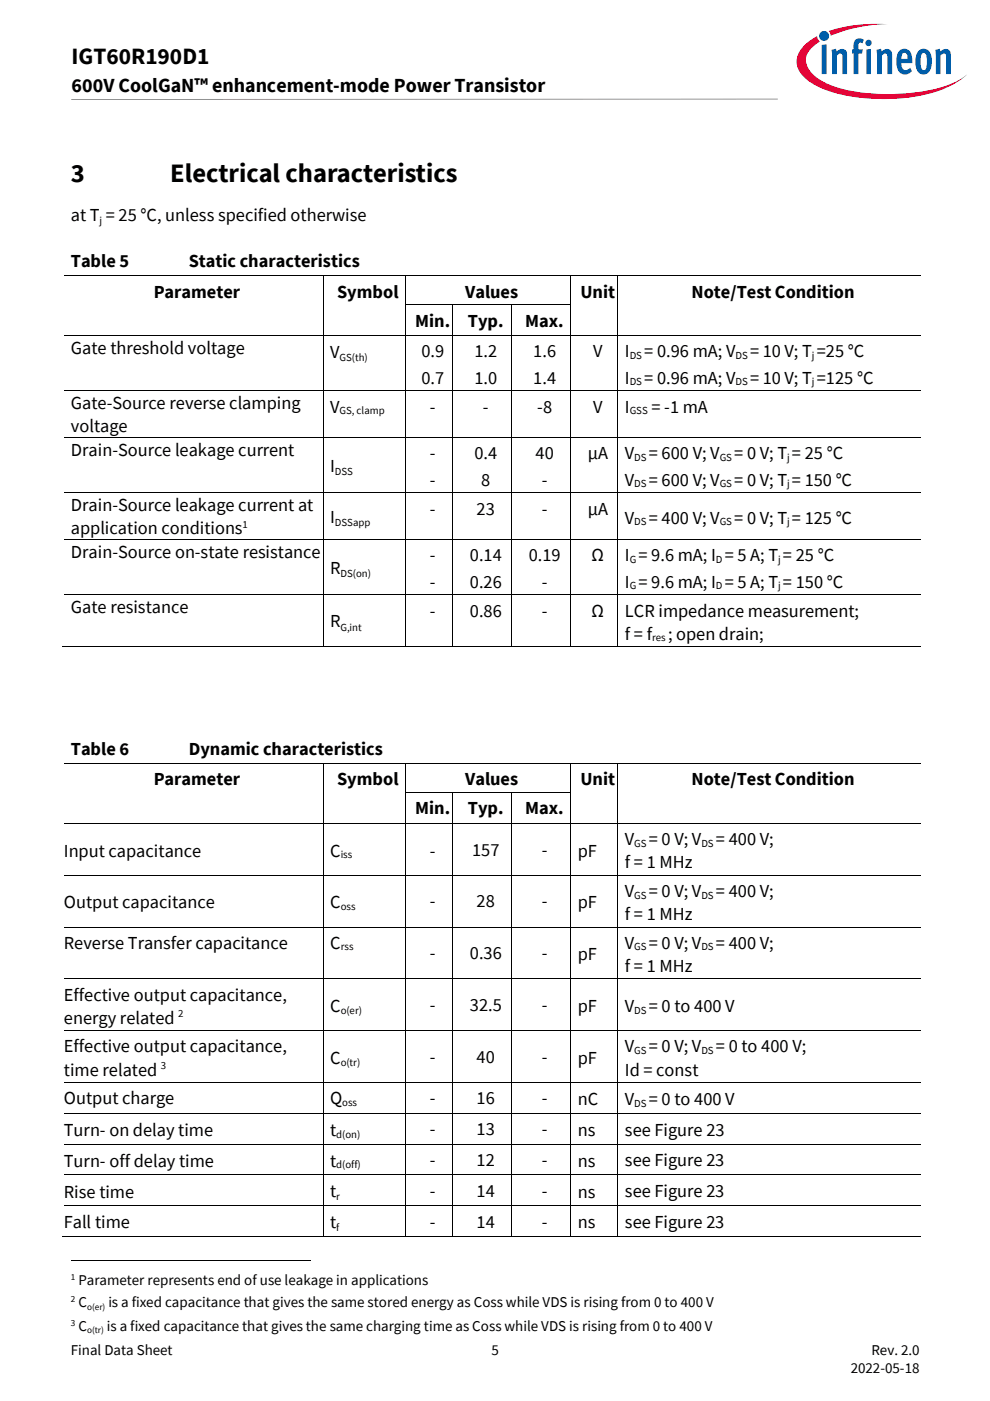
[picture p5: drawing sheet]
<svg xmlns="http://www.w3.org/2000/svg" width="210mm" height="297mm" viewBox="0 0 210 297" stroke-linecap="round" stroke-linejoin="round" font-family="sans-serif">
<path d="M175.8 6.6l.3 .4 .1 .6a31.5 31.5 0 0 1 12.1-2.5 33.4 33.4 0 0 0-12.5 1.5zM170.3 9.9a4.3 4.3 0 0 0 .2 6.5 20.3 20.3 0 0 0 11.3 4.3 36.8 36.8 0 0 0 19.1-2.2l2.5-1.3 1.7-1.4a18.6 18.6 0 0 1-9.4 3.6 44.9 44.9 0 0 1-18.4-1 10.2 10.2 0 0 1-5.8-3.8 3.5 3.5 0 0 1 1.1-4.9l1.3-.9-.4-.5-.2-.6a10.8 10.8 0 0 0-3 2.2z" fill-rule="evenodd" fill="#e30034"/>
<path d="M173.7 7.6a1.06 1.06 0 0 0 2.1 0 1.06 1.06 0 0 0-2.1 0zM174.3 9.5v6.2h1v-6.3zM176.4 10.6l.1 5.1h1v-3.9a.62 .62 0 0 1 .8-.5 .62 .62 0 0 1 .4 .9v3.5h1v-4a1.14 1.14 0 0 0-.7-1.3 1.14 1.14 0 0 0-1.3 .3l-.3 .3-.1-.7zM181.5 8.4l-.4 .9v1.2h-.4v.8h.4v4.4h1v-4.4h.7l.2-.8h-.9v-1.2l.4-.3 .4 .2 .3-.8-1-.3zM183.8 10.5v5.2h.9v-5.3zM183.5 9.1a.7 .7 0 0 0 1.4 0 .7 .7 0 0 0-1.4 0zM185.9 10.6l.1 5.1h1v-3.9a.76 .76 0 0 1 1.1-.3l.1 4.2h1v-4a1.2 1.2 0 0 0-.8-1.3 1.2 1.2 0 0 0-1.4 .6l-.1-.7zM190.8 10.7a4 4 0 0 0 .3 4.9 1.83 1.83 0 0 0 2.3-.5l-.4-.7a.98 .98 0 0 1-1.1 .4 .98 .98 0 0 1-.7-1v-.4h2.3a2.63 2.63 0 0 0-1.3-3 1.47 1.47 0 0 0-1.4 .3zM191.4 11.4a.66 .66 0 0 1 .9-.1 .66 .66 0 0 1 .2 .8v.4h-1.3zM195 10.6a4 4 0 0 0-.1 4.9 1.64 1.64 0 0 0 2.6-1.3l.1-.6a2.81 2.81 0 0 0-1.2-3.2h-1zM195.6 11.4l.3-.2a1.17 1.17 0 0 1 .7 1.4v.8a1.31 1.31 0 0 1-.6 1.5 1.51 1.51 0 0 1-.8-1.9l.1-.8zM198.4 10.6l.1 5.1h1v-3.9a.82 .82 0 0 1 1.1-.3l.1 4.2h1v-4a1.19 1.19 0 0 0-.8-1.3 1.19 1.19 0 0 0-1.5 .6l-.1-.7z" fill-rule="evenodd" fill="#005da9"/>
<g fill="none" stroke="#000" stroke-width=".21">
<path d="M15.1 21h149.9M13.5 58.5h54.9M68.5 58.6v5.9M68.6 58.5h17.4M86.1 58.6v5.9M86.1 58.5h34.9M121.1 58.6v5.9M121.2 58.5h9.8M131.1 58.6v5.9M131.1 58.5h64.3M13.5 71.2h54.9M68.5 64.7v6.4"/>
<path d="M68.5 71.3v11.5M68.6 71.2h17.4M86.1 64.7v6.4M86.1 71.3v11.5M86.1 64.6h9.9M86.1 71.2h9.9M96.1 64.7v6.4M96.1 71.3v11.5M96.1 64.6h12.4M96.1 71.2h12.4M108.5 64.7v6.4M108.5 71.3v11.5"/>
<path d="M108.6 64.6h12.4M108.6 71.2h12.4M121.1 64.7v6.4M121.1 71.3v11.5M121.2 71.2h9.8M131.1 64.7v6.4M131.1 71.3v11.5M131.1 71.2h64.3M13.5 82.8h54.9M13.5 92.8h54.9M68.5 82.9v9.8M68.5 92.8v11.6"/>
<path d="M68.6 82.8h17.4M68.6 92.8h17.4M86.1 82.9v9.8M86.1 92.8v11.6M86.1 82.8h9.9M86.1 92.8h9.9M96.1 82.9v9.8M96.1 92.8v11.6M96.1 82.8h12.4M96.1 92.8h12.4M108.5 82.9v9.8M108.5 92.8v11.6"/>
<path d="M108.6 82.8h12.4M108.6 92.8h12.4M121.1 82.9v9.8M121.1 92.8v11.6M121.2 82.8h9.8M121.2 92.8h9.8M131.1 82.9v9.8M131.1 92.8v11.6M131.1 82.8h64.3M131.1 92.8h64.3M13.5 104.5h54.9M13.5 114.4h54.9"/>
<path d="M68.5 104.6v9.7M68.5 114.5v11.5M68.6 104.5h17.4M68.6 114.4h17.4M86.1 104.6v9.7M86.1 114.5v11.5M86.1 104.5h9.9M86.1 114.4h9.9M96.1 104.6v9.7M96.1 114.5v11.5M96.1 104.5h12.4M96.1 114.4h12.4"/>
<path d="M108.5 104.6v9.7M108.5 114.5v11.5M108.6 104.5h12.4M108.6 114.4h12.4M121.1 104.6v9.7M121.1 114.5v11.5M121.2 104.5h9.8M121.2 114.4h9.8M131.1 104.6v9.7M131.1 114.5v11.5M131.1 104.5h64.3M131.1 114.4h64.3"/>
<path d="M13.3 137.1h55.1M13.5 126.1h54.9M68.5 126.2v10.8M68.6 126.1h17.4M68.6 137.1h17.4M86.1 126.2v10.8M86.1 126.1h9.9M86.1 137.1h9.9M96.1 126.2v10.8M96.1 126.1h12.4M96.1 137.1h12.4M108.5 126.2v10.8"/>
<path d="M108.6 126.1h12.4M108.6 137.1h12.4M121.1 126.2v10.8M121.2 126.1h9.8M121.2 137.1h9.8M131.1 126.2v10.8M131.1 126.1h64.3M131.1 137.1h64.3M13.5 161.9h54.9M13.5 174.5h54.9M68.5 162v5.9M68.5 168.1v6.4"/>
<path d="M68.5 174.6v10.9M68.6 161.9h17.4M68.6 174.5h17.4M86.1 162v5.9M86.1 168.1v6.4M86.1 174.6v10.9M86.1 161.9h34.9M86.1 168h9.9M86.1 174.5h9.9M96.1 168.1v6.4M96.1 174.6v10.9M96.1 168h12.4"/>
<path d="M96.1 174.5h12.4M108.5 168.1v6.4M108.5 174.6v10.9M108.6 168h12.4M108.6 174.5h12.4M121.1 162v5.9M121.1 168.1v6.4M121.1 174.6v10.9M121.2 161.9h9.8M121.2 174.5h9.8M131.1 162v5.9M131.1 168.1v6.4"/>
<path d="M131.1 174.6v10.9M131.1 161.9h64.3M131.1 174.5h64.3M13.5 185.5h54.9M13.5 196.6h54.9M68.5 185.6v10.9M68.5 196.6v10.8M68.6 185.5h17.4M68.6 196.6h17.4M86.1 185.6v10.9M86.1 196.6v10.8M86.1 185.5h9.9"/>
<path d="M86.1 196.6h9.9M96.1 185.6v10.9M96.1 196.6v10.8M96.1 185.5h12.4M96.1 196.6h12.4M108.5 185.6v10.9M108.5 196.6v10.8M108.6 185.5h12.4M108.6 196.6h12.4M121.1 185.6v10.9M121.1 196.6v10.8M121.2 185.5h9.8"/>
<path d="M121.2 196.6h9.8M131.1 185.6v10.9M131.1 196.6v10.8M131.1 185.5h64.3M131.1 196.6h64.3M13.5 207.5h54.9M13.5 218.5h54.9M68.5 207.6v10.8M68.5 218.6v10.8M68.6 207.5h17.4M68.6 218.5h17.4M86.1 207.6v10.8"/>
<path d="M86.1 218.6v10.8M86.1 207.5h9.9M86.1 218.5h9.9M96.1 207.6v10.8M96.1 218.6v10.8M96.1 207.5h12.4M96.1 218.5h12.4M108.5 207.6v10.8M108.5 218.6v10.8M108.6 207.5h12.4M108.6 218.5h12.4M121.1 207.6v10.8"/>
<path d="M121.1 218.6v10.8M121.2 207.5h9.8M121.2 218.5h9.8M131.1 207.6v10.8M131.1 218.6v10.8M131.1 207.5h64.3M131.1 218.5h64.3M13.5 229.5h54.9M13.5 236.1h54.9M68.5 229.6v6.4M68.5 236.1v6.4M68.6 229.5h17.4"/>
<path d="M68.6 236.1h17.4M86.1 229.6v6.4M86.1 236.1v6.4M86.1 229.5h9.9M86.1 236.1h9.9M96.1 229.6v6.4M96.1 236.1v6.4M96.1 229.5h12.4M96.1 236.1h12.4M108.5 229.6v6.4M108.5 236.1v6.4M108.6 229.5h12.4"/>
<path d="M108.6 236.1h12.4M121.1 229.6v6.4M121.1 236.1v6.4M121.2 229.5h9.8M121.2 236.1h9.8M131.1 229.6v6.4M131.1 236.1v6.4M131.1 229.5h64.3M131.1 236.1h64.3M13.5 242.6h54.9M13.5 249.1h54.9M13.5 255.6h54.9"/>
<path d="M68.5 242.7v6.3M68.5 249.2v6.3M68.5 255.7v6.4M68.6 242.6h17.4M68.6 249.1h17.4M68.6 255.6h17.4M86.1 242.7v6.3M86.1 249.2v6.3M86.1 255.7v6.4M86.1 242.6h9.9M86.1 249.1h9.9M86.1 255.6h9.9"/>
<path d="M96.1 242.7v6.3M96.1 249.2v6.3M96.1 255.7v6.4M96.1 242.6h12.4M96.1 249.1h12.4M96.1 255.6h12.4M108.5 242.7v6.3M108.5 249.2v6.3M108.5 255.7v6.4M108.6 242.6h12.4M108.6 249.1h12.4M108.6 255.6h12.4"/>
<path d="M121.1 242.7v6.3M121.1 249.2v6.3M121.1 255.7v6.4M121.2 242.6h9.8M121.2 249.1h9.8M121.2 255.6h9.8M131.1 242.7v6.3M131.1 249.2v6.3M131.1 255.7v6.4M131.1 242.6h64.3M131.1 249.1h64.3M131.1 255.6h64.3"/>
<path d="M13.3 262.2h55.1M15 267.2h50.8M68.6 262.2h17.4M86.1 262.2h9.9M96.1 262.2h12.4M108.6 262.2h12.4M121.2 262.2h9.8M131.1 262.2h64.3"/>
</g>
<g fill="#000">
<path d="M68.4 58.4h.2v.2h-.2zM86 58.4h.1v.2h-.1zM121 58.4h.2v.2h-.2zM131 58.4h.1v.2h-.1zM68.4 64.5h.2v.2h-.2zM68.4 71.1h.2v.2h-.2zM86 64.5h.1v.2h-.1zM86 71.1h.1v.2h-.1zM96 64.5h.1v.2h-.1zM96 71.1h.1v.2h-.1zM108.5 64.5h.1v.2h-.1zM108.5 71.1h.1v.2h-.1z"/>
<path d="M121 64.5h.2v.2h-.2zM121 71.1h.2v.2h-.2zM131 64.5h.1v.2h-.1zM131 71.1h.1v.2h-.1zM68.4 82.8h.2v.1h-.2zM68.4 92.7h.2v.1h-.2zM86 82.8h.1v.1h-.1zM86 92.7h.1v.1h-.1zM96 82.8h.1v.1h-.1zM96 92.7h.1v.1h-.1zM108.5 82.8h.1v.1h-.1zM108.5 92.7h.1v.1h-.1z"/>
<path d="M121 82.8h.2v.1h-.2zM121 92.7h.2v.1h-.2zM131 82.8h.1v.1h-.1zM131 92.7h.1v.1h-.1zM68.4 104.4h.2v.2h-.2zM68.4 114.3h.2v.2h-.2zM86 104.4h.1v.2h-.1zM86 114.3h.1v.2h-.1zM96 104.4h.1v.2h-.1zM96 114.3h.1v.2h-.1zM108.5 104.4h.1v.2h-.1zM108.5 114.3h.1v.2h-.1z"/>
<path d="M121 104.4h.2v.2h-.2zM121 114.3h.2v.2h-.2zM131 104.4h.1v.2h-.1zM131 114.3h.1v.2h-.1zM68.4 126h.2v.2h-.2zM68.4 137h.2v.2h-.2zM86 126h.1v.2h-.1zM86 137h.1v.2h-.1zM96 126h.1v.2h-.1zM96 137h.1v.2h-.1zM108.5 126h.1v.2h-.1zM108.5 137h.1v.2h-.1z"/>
<path d="M121 126h.2v.2h-.2zM121 137h.2v.2h-.2zM131 126h.1v.2h-.1zM131 137h.1v.2h-.1zM68.4 161.8h.2v.2h-.2zM68.4 167.9h.2v.2h-.2zM68.4 174.5h.2v.1h-.2zM86 161.8h.1v.2h-.1zM86 167.9h.1v.2h-.1zM86 174.5h.1v.1h-.1zM96 167.9h.1v.2h-.1zM96 174.5h.1v.1h-.1z"/>
<path d="M108.5 167.9h.1v.2h-.1zM108.5 174.5h.1v.1h-.1zM121 161.8h.2v.2h-.2zM121 167.9h.2v.2h-.2zM121 174.5h.2v.1h-.2zM131 161.8h.1v.2h-.1zM131 167.9h.1v.2h-.1zM131 174.5h.1v.1h-.1zM68.4 185.5h.2v.1h-.2zM68.4 196.5h.2v.1h-.2zM86 185.5h.1v.1h-.1zM86 196.5h.1v.1h-.1z"/>
<path d="M96 185.5h.1v.1h-.1zM96 196.5h.1v.1h-.1zM108.5 185.5h.1v.1h-.1zM108.5 196.5h.1v.1h-.1zM121 185.5h.2v.1h-.2zM121 196.5h.2v.1h-.2zM131 185.5h.1v.1h-.1zM131 196.5h.1v.1h-.1zM68.4 207.4h.2v.2h-.2zM68.4 218.4h.2v.2h-.2zM86 207.4h.1v.2h-.1zM86 218.4h.1v.2h-.1z"/>
<path d="M96 207.4h.1v.2h-.1zM96 218.4h.1v.2h-.1zM108.5 207.4h.1v.2h-.1zM108.5 218.4h.1v.2h-.1zM121 207.4h.2v.2h-.2zM121 218.4h.2v.2h-.2zM131 207.4h.1v.2h-.1zM131 218.4h.1v.2h-.1zM68.4 229.4h.2v.2h-.2zM68.4 236h.2v.1h-.2zM86 229.4h.1v.2h-.1zM86 236h.1v.1h-.1z"/>
<path d="M96 229.4h.1v.2h-.1zM96 236h.1v.1h-.1zM108.5 229.4h.1v.2h-.1zM108.5 236h.1v.1h-.1zM121 229.4h.2v.2h-.2zM121 236h.2v.1h-.2zM131 229.4h.1v.2h-.1zM131 236h.1v.1h-.1zM68.4 242.5h.2v.2h-.2zM68.4 249h.2v.2h-.2zM68.4 255.5h.2v.2h-.2zM86 242.5h.1v.2h-.1z"/>
<path d="M86 249h.1v.2h-.1zM86 255.5h.1v.2h-.1zM96 242.5h.1v.2h-.1zM96 249h.1v.2h-.1zM96 255.5h.1v.2h-.1zM108.5 242.5h.1v.2h-.1zM108.5 249h.1v.2h-.1zM108.5 255.5h.1v.2h-.1zM121 242.5h.2v.2h-.2zM121 249h.2v.2h-.2zM121 255.5h.2v.2h-.2zM131 242.5h.1v.2h-.1z"/>
<path d="M131 249h.1v.2h-.1zM131 255.5h.1v.2h-.1zM68.4 262.1h.2v.2h-.2zM86 262.1h.1v.2h-.1zM96 262.1h.1v.2h-.1zM108.5 262.1h.1v.2h-.1zM121 262.1h.2v.2h-.2zM131 262.1h.1v.2h-.1z"/>
</g>
<g font-size="5.6">
<text x="15" y="38.7">3</text>
<text x="36.1" y="38.7">Electrical characteristics</text>
</g>
<text font-size="4.9" x="15.2" y="13.6">IGT60R190D1</text>
<text font-size="4.2" x="15.2" y="19.5">600V CoolGaN™ enhancement-mode Power Transistor</text>
<g font-size="3.9">
<text x="15" y="46.8">at T = 25 °C, unless specified otherwise</text>
<text x="15" y="56.6">Table 5</text>
<text x="40" y="56.6">Static characteristics</text>
<text x="32.6" y="63.1">Parameter</text>
<text x="71.5" y="63.1">Symbol</text>
<text x="98.7" y="63.1">Values</text>
<text x="123.1" y="63.1">Unit</text>
<text x="146.7" y="63.1">Note/Test Condition</text>
<text x="88.1" y="69.3">Min.</text>
<text x="99.2" y="69.3">Typ.</text>
<text x="111.4" y="69.3">Max.</text>
<text x="15" y="75.1">Gate threshold voltage</text>
<text x="70" y="75.8">V</text>
<text x="89.4" y="75.8">0.9</text>
<text x="100.6" y="75.8">1.2</text>
<text x="113.1" y="75.8">1.6</text>
<text x="125.8" y="75.8">V</text>
<text x="132.5" y="75.8">I</text>
<text x="136.6" y="75.8">= 0.96 mA; V</text>
<text x="159.1" y="75.8">= 10 V; T =25 °C</text>
<text x="89.4" y="81.4">0.7</text>
<text x="100.6" y="81.4">1.0</text>
<text x="113.1" y="81.4">1.4</text>
<text x="132.5" y="81.4">I</text>
<text x="136.6" y="81.4">= 0.96 mA; V</text>
<text x="159.1" y="81.4">= 10 V; T =125 °C</text>
<text x="15" y="86.7">Gate-Source reverse clamping</text>
<text x="70" y="87.5">V</text>
<text x="91.2" y="87.5">-</text>
<text x="102.4" y="87.5">-</text>
<text x="114" y="87.5">-8</text>
<text x="125.8" y="87.5">V</text>
<text x="132.5" y="87.5">I</text>
<text x="138.2" y="87.5">= -1 mA</text>
<text x="15" y="91.6">voltage</text>
<text x="15" y="96.7">Drain-Source leakage current</text>
<text x="70" y="100">I</text>
<text x="91.2" y="97.4">-</text>
<text x="100.6" y="97.4">0.4</text>
<text x="113.6" y="97.4">40</text>
<text x="124.7" y="97.4">µA</text>
<text x="132.5" y="97.4">V</text>
<text x="137.6" y="97.4">= 600 V; V</text>
<text x="155.7" y="97.4">= 0 V; T = 25 °C</text>
<text x="91.2" y="103">-</text>
<text x="102.1" y="103">8</text>
<text x="114.9" y="103">-</text>
<text x="132.5" y="103">V</text>
<text x="137.6" y="103">= 600 V; V</text>
<text x="155.7" y="103">= 0 V; T = 150 °C</text>
<text x="15" y="108.4">Drain-Source leakage current at</text>
<text x="15" y="113.2">application conditions</text>
<text x="70" y="110.9">I</text>
<text x="91.2" y="109.1">-</text>
<text x="101.1" y="109.1">23</text>
<text x="114.9" y="109.1">-</text>
<text x="124.7" y="109.1">μA</text>
<text x="132.5" y="111">V</text>
<text x="137.6" y="111">= 400 V; V</text>
<text x="155.7" y="111">= 0 V; T = 125 °C</text>
<text x="15" y="118.3">Drain-Source on-state resistance</text>
<text x="91.2" y="119">-</text>
<text x="99.7" y="119">0.14</text>
<text x="112.1" y="119">0.19</text>
<text x="125.5" y="119">Ω</text>
<text x="132.5" y="119">I = 9.6 mA; I = 5 A; T = 25 °C</text>
<text x="70" y="121.7">R</text>
<text x="91.2" y="124.6">-</text>
<text x="99.7" y="124.6">0.26</text>
<text x="114.9" y="124.6">-</text>
<text x="132.5" y="124.6">I = 9.6 mA; I = 5 A; T = 150 °C</text>
<text x="15" y="130">Gate resistance</text>
<text x="91.2" y="130.7">-</text>
<text x="99.7" y="130.7">0.86</text>
<text x="114.9" y="130.7">-</text>
<text x="125.5" y="130.7">Ω</text>
<text x="132.5" y="130.7">LCR impedance measurement;</text>
<text x="70" y="133">R</text>
<text x="132.5" y="135.6">f = f</text>
<text x="141.7" y="135.6">; open drain;</text>
<text x="15" y="160.1">Table 6</text>
<text x="40" y="160.1">Dynamic characteristics</text>
<text x="32.6" y="166.5">Parameter</text>
<text x="71.5" y="166.5">Symbol</text>
<text x="98.7" y="166.5">Values</text>
<text x="123.1" y="166.5">Unit</text>
<text x="146.7" y="166.5">Note/Test Condition</text>
<text x="88.1" y="172.6">Min.</text>
<text x="99.2" y="172.6">Typ.</text>
<text x="111.4" y="172.6">Max.</text>
<text x="132.5" y="179.2">V</text>
<text x="137.6" y="179.2">= 0 V; V</text>
<text x="151.8" y="179.2">= 400 V;</text>
<text x="13.5" y="181.6">Input capacitance</text>
<text x="70" y="181.6">C</text>
<text x="91.2" y="181.6">-</text>
<text x="100.1" y="181.4">157</text>
<text x="114.9" y="181.4">-</text>
<text x="122.6" y="181.6">pF</text>
<text x="132.5" y="184.1">f = 1 MHz</text>
<text x="132.5" y="190.2">V</text>
<text x="137.6" y="190.2">= 0 V; V</text>
<text x="151.8" y="190.2">= 400 V;</text>
<text x="13.5" y="192.6">Output capacitance</text>
<text x="70" y="192.6">C</text>
<text x="91.2" y="192.4">-</text>
<text x="101.1" y="192.4">28</text>
<text x="114.9" y="192.4">-</text>
<text x="122.6" y="192.6">pF</text>
<text x="132.5" y="195.1">f = 1 MHz</text>
<text x="13.5" y="201.2">Reverse Transfer capacitance</text>
<text x="70" y="201.2">C</text>
<text x="91.2" y="203.4">-</text>
<text x="99.7" y="203.4">0.36</text>
<text x="114.9" y="203.4">-</text>
<text x="122.6" y="203.6">pF</text>
<text x="132.5" y="201.2">V</text>
<text x="137.6" y="201.2">= 0 V; V</text>
<text x="151.8" y="201.2">= 400 V;</text>
<text x="132.5" y="206.1">f = 1 MHz</text>
<text x="13.5" y="212.1">Effective output capacitance,</text>
<text x="70" y="214.6">C</text>
<text x="91.2" y="214.4">-</text>
<text x="99.7" y="214.4">32.5</text>
<text x="114.9" y="214.4">-</text>
<text x="122.6" y="214.6">pF</text>
<text x="132.5" y="214.6">V</text>
<text x="137.6" y="214.6">= 0 to 400 V</text>
<text x="13.5" y="217">energy related</text>
<text x="13.5" y="223.1">Effective output capacitance,</text>
<text x="70" y="225.6">C</text>
<text x="91.2" y="225.4">-</text>
<text x="101.1" y="225.4">40</text>
<text x="114.9" y="225.4">-</text>
<text x="122.6" y="225.6">pF</text>
<text x="132.5" y="223.1">V</text>
<text x="137.6" y="223.1">= 0 V; V</text>
<text x="151.8" y="223.1">= 0 to 400 V;</text>
<text x="13.5" y="228.1">time related</text>
<text x="132.5" y="228.1">Id = const</text>
<text x="13.5" y="234.1">Output charge</text>
<text x="70" y="234.1">Q</text>
<text x="91.2" y="234.1">-</text>
<text x="101.1" y="234.1">16</text>
<text x="114.9" y="234.1">-</text>
<text x="122.6" y="234.4">nC</text>
<text x="132.5" y="234.4">V</text>
<text x="137.6" y="234.4">= 0 to 400 V</text>
<text x="13.5" y="240.9">Turn- on delay time</text>
<text x="70" y="240.9">t</text>
<text x="91.2" y="240.7">-</text>
<text x="101.1" y="240.7">13</text>
<text x="114.9" y="240.7">-</text>
<text x="122.6" y="240.9">ns</text>
<text x="132.5" y="240.9">see Figure 23</text>
<text x="13.5" y="247.4">Turn- off delay time</text>
<text x="70" y="247.4">t</text>
<text x="91.2" y="247.2">-</text>
<text x="101.1" y="247.2">12</text>
<text x="114.9" y="247.2">-</text>
<text x="122.6" y="247.4">ns</text>
<text x="132.5" y="247.2">see Figure 23</text>
<text x="13.5" y="253.9">Rise time</text>
<text x="70" y="253.8">t</text>
<text x="91.2" y="253.7">-</text>
<text x="101.1" y="253.7">14</text>
<text x="114.9" y="253.7">-</text>
<text x="122.6" y="253.9">ns</text>
<text x="132.5" y="253.7">see Figure 23</text>
<text x="13.5" y="260.4">Fall time</text>
<text x="70" y="260.3">t</text>
<text x="91.2" y="260.3">-</text>
<text x="101.1" y="260.3">14</text>
<text x="114.9" y="260.3">-</text>
<text x="122.6" y="260.4">ns</text>
<text x="132.5" y="260.3">see Figure 23</text>
</g>
<g font-size="3.2">
<text x="16.6" y="272.4">Parameter represents end of use leakage in applications</text>
<text x="16.6" y="277.1">C</text>
<text x="23" y="277.1">is a fixed capacitance that gives the same stored energy as Coss while VDS is rising from 0 to 400 V</text>
<text x="15" y="287.2">Final Data Sheet</text>
<text x="16.6" y="282.2">C</text>
<text x="22.7" y="282.2">is a fixed capacitance that gives the same charging time as Coss while VDS is rising from 0 to 400 V</text>
<text x="104.3" y="287.2">5</text>
<text x="184.8" y="287.2">Rev. 2.0</text>
<text x="180.5" y="291.2">2022-05-18</text>
</g>
<g font-size="2.3">
<text x="21.1" y="47.5">j</text>
<text x="72" y="76.5">GS(th)</text>
<text x="133.6" y="76.1">DS</text>
<text x="156" y="76.1">DS</text>
<text x="172.2" y="76.1">j</text>
<text x="133.6" y="81.7">DS</text>
<text x="156" y="81.7">DS</text>
<text x="172.2" y="81.7">j</text>
<text x="72" y="87.8">GS, clamp</text>
<text x="133.6" y="87.8">GSS</text>
<text x="71" y="100.8">DSS</text>
<text x="134.5" y="97.7">DS</text>
<text x="152.7" y="97.7">GS</text>
<text x="167" y="97.7">j</text>
<text x="134.5" y="103.3">DS</text>
<text x="152.7" y="103.3">GS</text>
<text x="167" y="103.3">j</text>
<text x="51.4" y="111.8">1</text>
<text x="71" y="111.6">DSSapp</text>
<text x="134.5" y="111.3">DS</text>
<text x="152.7" y="111.3">GS</text>
<text x="167" y="111.3">j</text>
<text x="133.6" y="119.4">G</text>
<text x="151.8" y="119.4">D</text>
<text x="165.1" y="119.4">j</text>
<text x="72.2" y="122.4">DS(on)</text>
<text x="133.6" y="125">G</text>
<text x="151.8" y="125">D</text>
<text x="165.1" y="125">j</text>
<text x="72.2" y="133.7">G,int</text>
<text x="138.3" y="136">res</text>
<text x="134.5" y="179.5">GS</text>
<text x="148.8" y="179.5">DS</text>
<text x="72.3" y="182">iss</text>
<text x="134.5" y="190.5">GS</text>
<text x="148.8" y="190.5">DS</text>
<text x="72.3" y="193">oss</text>
<text x="72.3" y="201.5">rss</text>
<text x="134.5" y="201.5">GS</text>
<text x="148.8" y="201.5">DS</text>
<text x="37.8" y="215.6">2</text>
<text x="72.3" y="214.9">o(er)</text>
<text x="134.5" y="214.9">DS</text>
<text x="34.1" y="226.7">3</text>
<text x="72.3" y="225.9">o(tr)</text>
<text x="134.5" y="223.5">GS</text>
<text x="148.8" y="223.5">DS</text>
<text x="72.6" y="234.5">oss</text>
<text x="134.5" y="234.7">DS</text>
<text x="71.3" y="241.2">d(on)</text>
<text x="71.3" y="247.7">d(off)</text>
<text x="71.3" y="254.5">r</text>
<text x="71.3" y="261">f</text>
</g>
<g font-size="1.9">
<text x="15" y="271.4">1</text>
<text x="15" y="276.1">2</text>
<text x="15" y="281.1">3</text>
<text x="18.5" y="277.7">o(er)</text>
<text x="18.5" y="282.7">o(tr)</text>
</g>
</svg>
